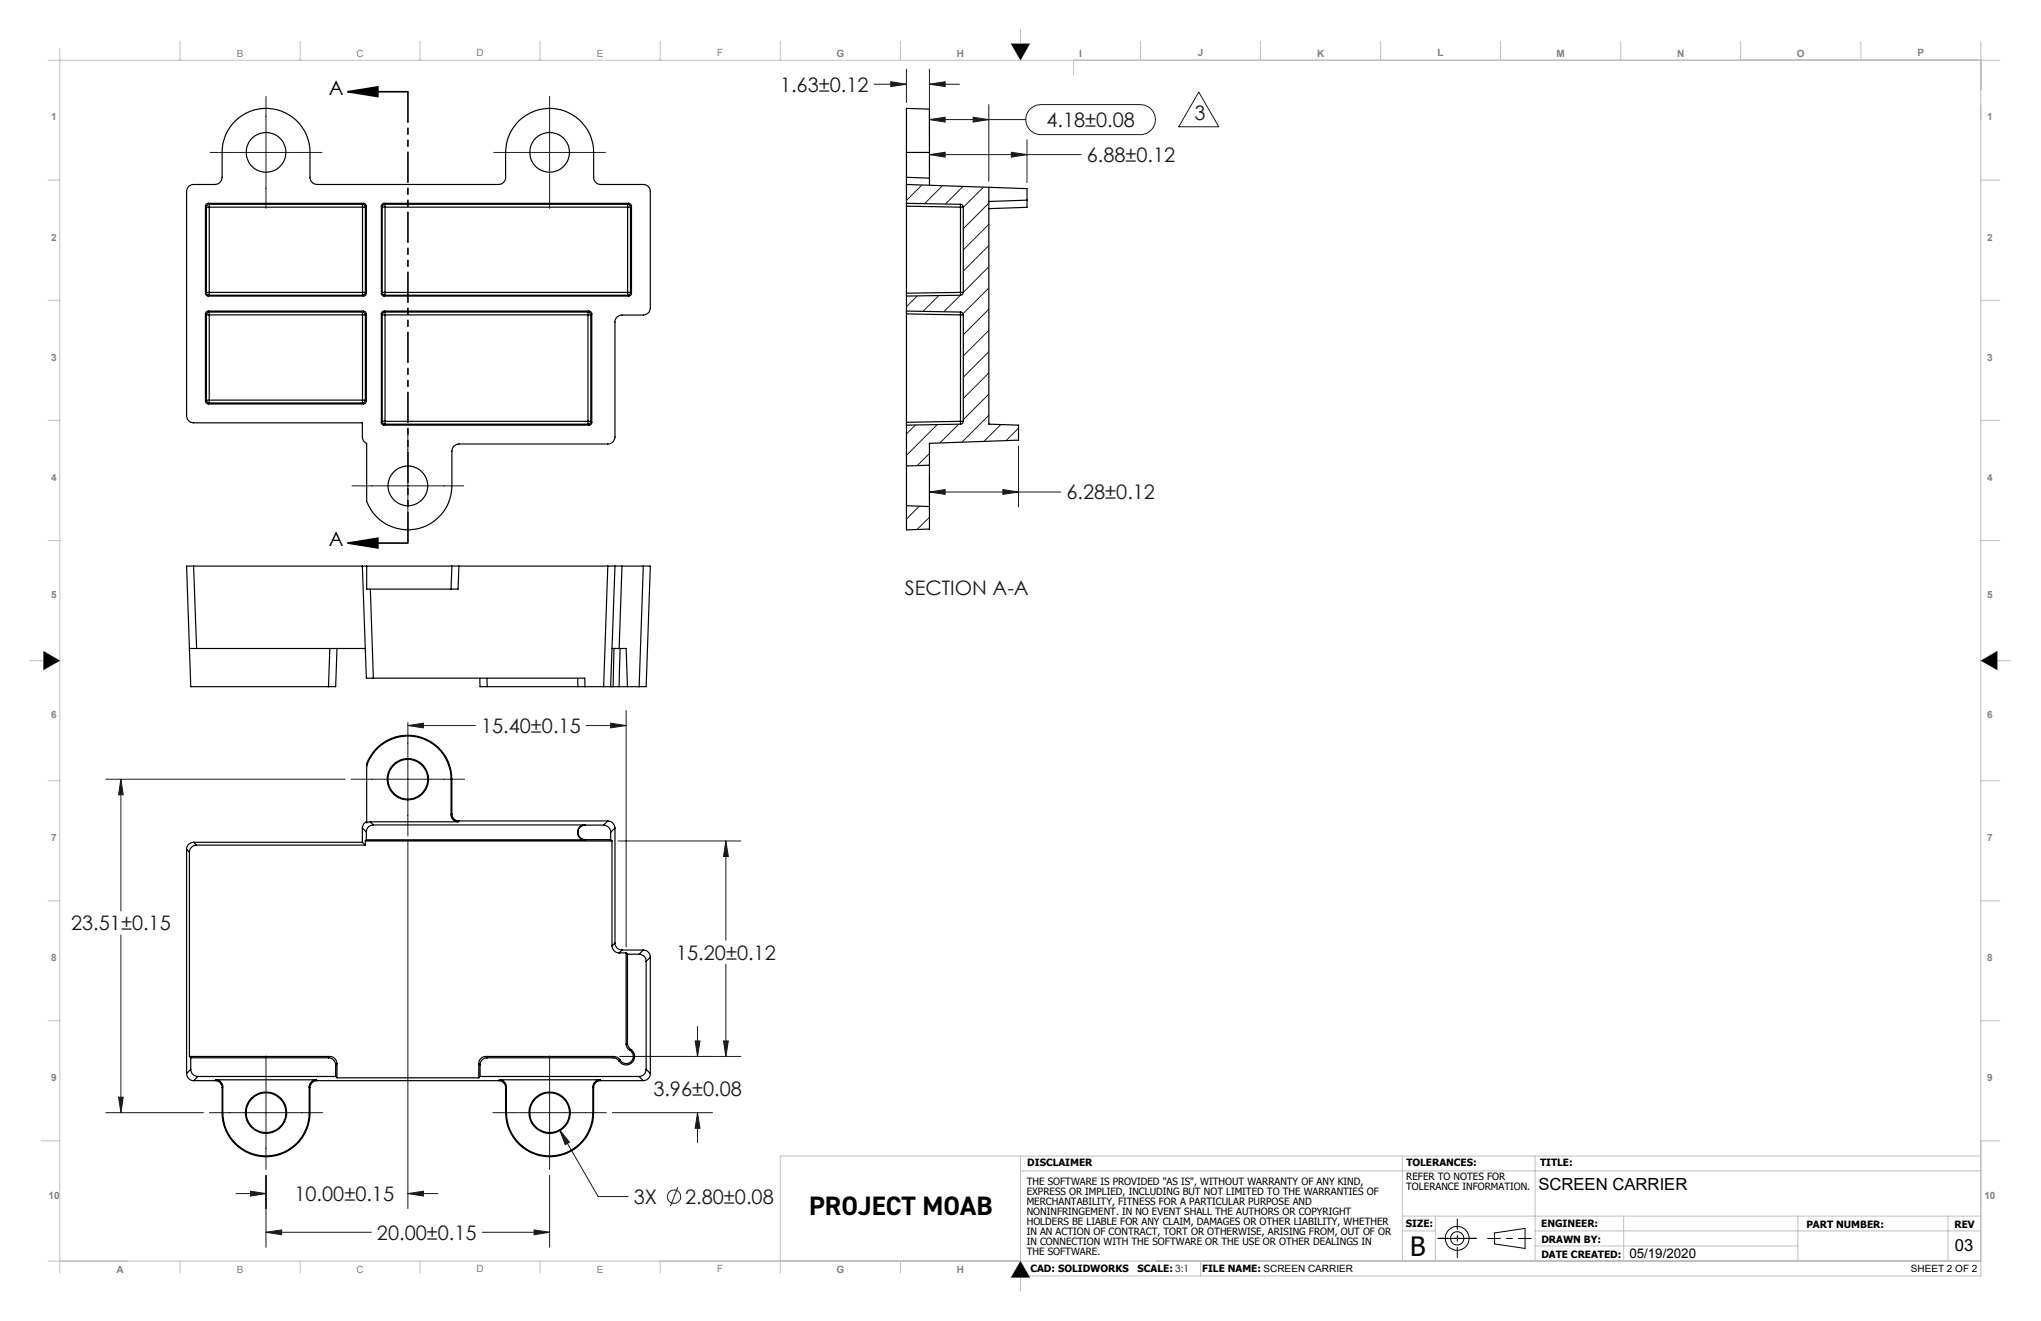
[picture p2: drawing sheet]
<svg xmlns="http://www.w3.org/2000/svg" width="432mm" height="279mm" viewBox="0 0 432 279" stroke-linecap="round" stroke-linejoin="round" font-family="sans-serif">
<path d="M73.6 19.4h12.7M73.6 19.4l6.3-1v2zM73.6 114.9h12.7M73.6 114.9l6.3-1.1v2.1z" fill="none" stroke="#000" stroke-width=".35"/>
<g fill="none" stroke="#000" stroke-width=".21">
<path d="M304.2 261.9h8.1M316.2 260.8l6.5-1v4.3l-6.5-1z"/>
<circle cx="308.3" cy="261.9" r="2.52"/>
<circle cx="308.3" cy="261.9" r="1.41"/>
</g>
<path d="M308.3 266v-8.2M312.4 261.9h-8.2" fill="none" stroke="#000" stroke-width=".21" stroke-dasharray="15.2 1.3 1.3 1.3" stroke-dashoffset="13.1"/>
<path d="M314.7 261.9h9.3" fill="none" stroke="#000" stroke-width=".21" stroke-dasharray="15.2 1.3 1.3 1.3" stroke-dashoffset="12.5"/>
<g fill="none" stroke="#191924" stroke-width=".21">
<path d="M184.9 17.8h6.9M188.5 17.3l3.3 .5-3.3 .5zM191.8 14.6v7.1M196.6 17.8l3.4-.5v1zM196.6 14.6v16.4M196.6 17.8h6.4M253.6 19.5l4.2 7.3h-8.4zM44.5 32.2h23.6M56.3 20.4v23.7M104.5 32.2h23.6M116.3 20.4v23.7M196.6 25.3l3.4-.5v1z"/>
<path d="M196.6 32.7l3.4-.5v1zM196.6 33.5v2.4M196.6 25.3h20.4M196.6 32.7h32.1M205.9 24.8l3.3 .5-3.3 .5zM209.2 22.1v16.2M214 32.2l3.3 .5-3.3 .5zM217.3 29.5v9.1M217.7 23.3l1.2-.9 1.3-.3h21.1a3.2 3.2 0 0 1 3.1 3.2 3.2 3.2 0 0 1-3.1 3.2h-21.1a3.2 3.2 0 0 1-2.9-1.8 3.2 3.2 0 0 1 .4-3.4zM86.3 90.9v23.7M215.5 94.4v12.8M74.5 102.8h23.6"/>
<path d="M196.6 104.1l3.4-.6v1.1zM196.6 100.9v5M196.6 104.1h27.8M212.2 103.5l3.3 .6-3.3 .5zM86.3 153.5l3.3-.5v1zM86.3 152.8v24M86.3 153.5h14.3M124 153.5h8.5M129.2 153l3.3 .5-3.3 .5zM132.5 150.3v50M22.4 164.8h50.6M25.6 164.8v27.9"/>
<path d="M25.6 164.8l.5 3.3h-1zM74.3 164.8h24M86.3 178.1v77.5M130.7 177.9h26M153.6 177.9l.5 3.3h-1zM153.6 177.9v21M25.6 197.7v37.6M147.6 217.1v6.3M153.6 203.9v19.5M22.4 235.3h20.6M25.1 232.1h1l-.5 3.2zM44.3 235.3h24"/>
<path d="M56.3 223.3v24M104.3 235.3h24M116.3 223.3v24M118.4 239l2.1 2.6-.9 .5zM118.4 239l8.1 14.1h6.4M129.5 235.3h21.2M131.2 223.4h25.5M147.1 220.2h1l-.5 3.2zM147.6 235.3l.5 3.4h-1zM147.6 235.3v6.4M153.1 220.2h1l-.5 3.2zM49.9 252.4h6.4"/>
<path d="M53 252l3.3 .4-3.3 .6zM56.3 248.6v15.2M86.3 252.4l3.3-.4v1zM86.3 252.4h6.3M116.3 248.6v15.2M143.4 251.1l-1.6 4M56.3 260.6h22.3M56.3 260.6l3.3-.5v1.1zM102 260.6h14.3M113 260.1l3.3 .5-3.3 .6z"/>
<circle cx="142.6" cy="253.1" r="1.41"/>
</g>
<g fill="none" stroke="#c0c0c0" stroke-width=".21">
<path d="M10.2 12.7h412.9M12.7 10.2v259M38.1 8.7v4M63.5 8.7v4M88.9 8.7v4M114.3 8.7v4M139.7 8.7v4M165.1 8.7v4M190.5 8.7v4M213.9 9.2h4l-2 3.5zM215.9 6.3v6.4M227.2 12.7v3.2"/>
<path d="M241.3 8.7v4M266.7 8.7v4M292.1 8.7v4M317.5 8.7v4M342.9 8.7v4M368.3 8.7v4M393.7 8.7v4M419.1 8.7v261.2h-203.2M10.2 38.1h2.5M419.1 38.1h4M10.2 63.5h2.5M419.1 63.5h4"/>
<path d="M10.2 88.9h2.5M419.1 88.9h4M10.2 114.3h2.5M419.1 114.3h4M6.3 139.7h6.4M9.2 137.7l3.5 2-3.5 2zM419.1 139.7h6.3M419.1 139.7l3.5-2v4zM10.2 165.1h2.5M419.1 165.1h4M10.2 190.5h2.5M419.1 190.5h4"/>
<path d="M10.2 215.9h2.5M419.1 215.9h4M8.7 241.3h4M215.9 247.7h203.2M215.9 244.5v28.6M296.7 244.5v22.2M296.7 257.2h122.4M303.7 257.2v9.5M324.8 244.5v22.2M343.5 257.2v9.5M380.4 257.2v9.5M412.1 257.2v9.5"/>
<path d="M419.1 244.5h-254v24.7M419.1 241.3h4M10.2 266.7h408.9M38.1 266.7v2.5M63.5 266.7v2.5M88.9 266.7v2.5M114.3 266.7v2.5M139.7 266.7v2.5M190.5 266.7v2.5M215.9 266.7l2 3.5h-4zM254 266.7v3.2M296.7 260.4h7"/>
<path d="M324.8 263.5h55.6M324.8 260.4h94.3"/>
</g>
<path d="M73.6 19.4l6.3-1v2zM73.6 114.9l6.3-1.1v2.1z" fill="#000"/>
<path d="M215.9 9.2v3.5l2-3.5zM213.9 9.2l2 3.5v-3.5zM9.2 137.7v2h3.5zM9.2 139.7v2l3.5-2zM419.1 139.7h3.5v-2zM419.1 139.7l3.5 2v-2zM215.9 266.7v3.5h2zM215.9 266.7l-2 3.5h2z" fill-rule="evenodd" fill="#000"/>
<path d="M86.3 19.4v95.5" fill="none" stroke="#000" stroke-width=".35" stroke-dasharray="6.3 1.3 1.3 1.3 1.3 1.3" stroke-dashoffset="-.1"/>
<path d="M153.6 177.9l.5 3.3h-1zM153.1 220.2h1l-.5 3.2zM25.6 164.8l.5 3.3h-1zM25.1 232.1h1l-.5 3.2zM129.2 153l3.3 .5-3.3 .5zM86.3 153.5l3.3-.5v1zM147.6 235.3l.5 3.4h-1zM147.1 220.2h1l-.5 3.2zM86.3 252.4l3.3-.4v1zM53 252l3.3 .4-3.3 .6zM56.3 260.6l3.3-.5v1.1zM113 260.1l3.3 .5-3.3 .6zM118.4 239l1.2 3.1 .9-.5zM188.5 17.3l3.3 .5-3.3 .5zM196.6 17.8l3.4-.5v1zM196.6 25.3l3.4-.5v1zM205.9 24.8l3.3 .5-3.3 .5zM196.6 32.7l3.4-.5v1zM214 32.2l3.3 .5-3.3 .5zM212.2 103.5l3.3 .6-3.3 .5zM196.6 104.1l3.4-.6v1.1z" fill="#191924"/>
<g fill="none" stroke="#000" stroke-width=".25">
<path d="M49.9 25.5a9.3 9.3 0 0 1 10.1-1.8 9.3 9.3 0 0 1 5.6 8.5v5.3a1.57 1.57 0 0 0 1.5 1.5h38.4a1.51 1.51 0 0 0 1.5-1.5v-5.3a9.3 9.3 0 0 1 9.3-9.3 9.3 9.3 0 0 1 9.3 9.3v5.3a1.57 1.57 0 0 0 1.5 1.5h9a1.45 1.45 0 0 1 1.5 1.5v24.6a1.51 1.51 0 0 1-1.5 1.5h-4.5a1.45 1.45 0 0 0-1.5 1.5v24.3a1.51 1.51 0 0 1-1.5 1.5h-31.5a1.51 1.51 0 0 0-1.5 1.5v7.4a9.3 9.3 0 0 1-7.6 9.1 9.3 9.3 0 0 1-10.4-5.8v-12.3l-.7-.6-.2-.5v-3.3h-35.7a1.51 1.51 0 0 1-1.5-1.5v-47.4a1.45 1.45 0 0 1 1.5-1.5h4.5a1.57 1.57 0 0 0 1.5-1.5v-5.3a9.2 9.2 0 0 1 2.9-6.7zM191.8 37.5v1.5M191.8 32.2v-9.3l4.8 .2v9.1M191.8 32.2v5.3M191.8 39v4M191.8 39l25.5 .9v2.4M191.8 37.5l4.8 .2M191.8 32.2h4.8M196.6 37.7v1.5M196.6 32.2v5.5M209.2 39.6v50.1l6.3 .2v3.2l-18.9 .7v4.6M43.5 43.6l.2 .2"/>
<path d="M43.5 43.6v18.4M43.7 43.8h.6M43.7 43.8v18M44.1 43a.6 .6 0 0 0-.6 .6M44.1 43l.2 .2M44.1 43h32.8M44.3 43.2a.6 .6 0 0 0-.6 .6M44.3 43.2v.6M44.3 43.2h32.4M44.3 43.8v18M44.3 43.8h32.4M76.7 43.2a.6 .6 0 0 1 .6 .6"/>
<path d="M76.7 43.2v.6M76.7 43.8h.6M76.7 43.8v18M76.9 43a.6 .6 0 0 1 .6 .6M76.9 43l-.2 .2M77.3 43.8v18M77.5 43.6v18.4M77.5 43.6l-.2 .2M80.7 43.6v18.4M80.7 43.6l.2 .2M80.9 43.8h.6M80.9 43.8v18"/>
<path d="M81.3 43a.6 .6 0 0 0-.6 .6M81.3 43h51.7M81.3 43l.2 .2M81.5 43.2a.6 .6 0 0 0-.6 .6M81.5 43.2v.6M81.5 43.2h51.3M81.5 43.8v18M81.5 43.8h51.3M132.8 43.2a.6 .6 0 0 1 .6 .6M132.8 43.8h.6M132.8 43.2v.6M132.8 43.8v18"/>
<path d="M133 43a.6 .6 0 0 1 .6 .6M133 43l-.2 .2M133.4 43.8v18M133.6 43.6l-.2 .2M133.6 43.6v18.4M191.8 43v.6M191.8 43.6v18.4M191.8 43l11.4 .2M191.8 43.6l11.4 .2M203.2 43.2a.6 .6 0 0 1 .6 .6M203.2 43.8h.6M203.2 43.2v.6"/>
<path d="M203.2 43.8v18M203.8 43.8v18M217.3 42.3v1.6l-8.1 .2M217.3 42.3l-8.1 .3M43.5 62a.6 .6 0 0 0 .6 .6M43.5 66.4v18.4M43.5 66.4l.2 .2M43.7 61.8a.6 .6 0 0 0 .6 .6M43.7 66.6h.6M43.7 61.8h.6M43.7 66.6v18M43.7 61.8l-.2 .2"/>
<path d="M44.1 65.8a.6 .6 0 0 0-.6 .6M44.1 65.8h32.8M44.1 62.6h32.8M44.1 65.8l.2 .2M44.3 66a.6 .6 0 0 0-.6 .6M44.3 61.8v.6M44.3 66v.6M44.3 66h32.4M44.3 62.4l-.2 .2M44.3 62.4h32.4M44.3 66.6v18M44.3 66.6h32.4"/>
<path d="M44.3 61.8h32.4M76.7 66a.6 .6 0 0 1 .6 .6M76.7 66.6h.6M76.7 61.8v.6M76.7 61.8h.6M76.7 66v.6M76.7 62.4l.2 .2M76.7 66.6v18M76.9 65.8a.6 .6 0 0 1 .6 .6M76.9 65.8l-.2 .2M77.3 61.8a.6 .6 0 0 1-.6 .6M77.3 61.8l.2 .2"/>
<path d="M77.3 66.6v18M77.5 62a.6 .6 0 0 1-.6 .6M77.5 66.4v18.4M77.5 66.4l-.2 .2M80.7 62a.6 .6 0 0 0 .6 .6M80.7 66.4v22.9M80.7 66.4l.2 .2M80.9 61.8a.6 .6 0 0 0 .6 .6M80.9 66.6h.6M80.9 61.8h.6M80.9 61.8l-.2 .2M80.9 66.6v22.5"/>
<path d="M81.3 65.8a.6 .6 0 0 0-.6 .6M81.3 65.8l.2 .2M81.3 65.8h43.3M81.3 62.6h51.7M81.5 66a.6 .6 0 0 0-.6 .6M81.5 66v.6M81.5 61.8v.6M81.5 66h42.9M81.5 62.4h51.3M81.5 62.4l-.2 .2M81.5 66.6h42.9M81.5 66.6v22.5"/>
<path d="M81.5 61.8h51.3M124.4 66a.6 .6 0 0 1 .6 .6M124.4 66v.6M124.4 66.6h.6M124.4 66.6v22.5M124.6 65.8a.6 .6 0 0 1 .6 .6M124.6 65.8l-.2 .2M125 66.6v22.5M125.2 66.4v22.9M125.2 66.4l-.2 .2M132.8 61.8h.6M132.8 61.8v.6"/>
<path d="M132.8 62.4l.2 .2M133.4 61.8a.6 .6 0 0 1-.6 .6M133.4 61.8l.2 .2M133.6 62a.6 .6 0 0 1-.6 .6M191.8 65.8v.6M191.8 62v.6M191.8 65.8l11.4 .2M191.8 62.6v3.2M191.8 66.4v22.9M191.8 66.4l11.4 .2M203.2 66a.6 .6 0 0 1 .6 .6M203.2 61.8h.6"/>
<path d="M203.2 66.6h.6M203.2 66v.6M203.2 61.8v.6M203.2 62.4l-11.4 .2M203.2 66.6v22.5M203.2 61.8l-11.4 .2M203.8 61.8l-.3 .5-.3 .1M203.8 66.6v22.5M43.5 84.8a.6 .6 0 0 0 .6 .6M43.7 84.6a.6 .6 0 0 0 .6 .6M43.7 84.6h.6M43.7 84.6l-.2 .2"/>
<path d="M44.1 85.4h32.8M44.3 84.6v.6M44.3 85.2l-.2 .2M44.3 85.2h32.4M44.3 84.6h32.4M76.7 84.6v.6M76.7 84.6h.6M76.7 85.2l.2 .2M77.3 84.6a.6 .6 0 0 1-.6 .6M77.3 84.6l.2 .2M77.5 84.8a.6 .6 0 0 1-.6 .6M80.7 89.3a.6 .6 0 0 0 .6 .6"/>
<path d="M80.9 89.1a.6 .6 0 0 0 .6 .6M80.9 89.1h.6M80.9 89.1l-.2 .2M81.3 89.9h43.3M81.5 89.1v.6M81.5 89.7l-.2 .2M81.5 89.7h42.9M81.5 89.1h42.9M124.4 89.1v.6M124.4 89.1h.6M124.4 89.7l.2 .2M125 89.1a.6 .6 0 0 1-.6 .6"/>
<path d="M125 89.1l.2 .2M125.2 89.3a.6 .6 0 0 1-.6 .6M191.8 98.6v8.4M191.8 89.3v.6M191.8 89.9v8.7M196.6 98.4v8.7M196.6 98.4l-4.8 .2M203.2 89.1h.6M203.2 89.1v.6M203.2 89.7l-11.4 .2M203.2 89.1l-11.4 .2M203.8 89.1a.6 .6 0 0 1-.6 .6"/>
<path d="M41 119.7h-1.5l.9 25.5h29.1M41 119.7h35.7M41 119.7l.6 17.5M76.7 119.7l.8 23.7h1.5M76.7 119.7h.9M77.6 119.7h18M77.6 119.7v4.9h17.8M95.6 119.7h1.5M95.6 119.7l-.2 4.9M97.1 119.7l-.2 4.9h-1.5M97.1 119.7h31.5M128.6 119.7h1.5"/>
<path d="M128.6 119.7l-.9 25.5M130.1 119.7h1.5M130.1 119.7l-.9 25.5M131.6 119.7h4.5M131.6 119.7l-.6 17.5M136.1 119.7h1.5l-.9 25.5h-1.5M136.1 119.7l-.9 25.5M191.8 107v5.1l4.8-.2v-4.8M191.8 107l4.8 .1M40.1 137.2h1.5M41.6 137.2h35.7M69.8 137.2l-.3 8"/>
<path d="M71.3 137.2l-.3 8h-1.5M78.4 124.6l.6 18.8M129.5 137.2h1.5M129.9 137.2l-.2 8M131 137.2h1.5l.3 8M131.2 137.2l-.2 8M79 143.4h44.7l.1 1.8M101.5 143.4l.1 1.8h1.5M103 143.4l.1 1.8M103.1 145.2h19.2M122.2 143.4l.1 1.8M122.3 145.2h1.5"/>
<path d="M123.8 145.2h3.9M127.7 145.2h1.5M129.2 145.2h.5M129.7 145.2h1.3M131 145.2h1.8M132.8 145.2h2.4M39.5 179.6v47.4M39.5 179.6l.6 .7M41 178.2a1.45 1.45 0 0 0-1.5 1.4M41 178.2l.6 .6M41 178.2h35.7M41.6 178.8a1.51 1.51 0 0 0-1.5 1.5"/>
<path d="M41.6 178.8h35.7M76.7 175.2v3M76.7 178.2l.6 .6M76.7 175.2l.8 .8M77.3 177.9v.9M77.3 177.9h52.2M77.5 176v1.6M77.5 177.6l-.2 .3M77.6 173.8l-.7 .5-.2 .9M77.6 162v12l.8-.2M77.6 162a9.1 9.1 0 0 1 10.1-6.2 9.1 9.1 0 0 1 7.7 9M77.6 162v-.3a9.3 9.3 0 0 1 10.3-6.1 9.3 9.3 0 0 1 7.7 9.2"/>
<path d="M78.4 173.8l.6 .7M78.4 173.8h18.5M79 174.5a1.45 1.45 0 0 0-1.5 1.5M79 174.5h44.7M95.4 172.3a1.45 1.45 0 0 0 1.5 1.5M95.4 164.8v7.5M95.4 164.8h.2M95.6 172.2a1.45 1.45 0 0 0 1.5 1.4M95.6 164.8v7.4M95.6 172.2l-.2 .1M97.1 173.6l-.2 .2M97.1 173.6h31.5"/>
<path d="M122.2 176h.1M122.2 176v.1M122.3 176.1a1.51 1.51 0 0 0 1.5 1.5 1.43 1.43 0 0 1-1.6-1.5M122.3 176.1h-.1M122.3 176v.1M123.7 174.5a1.45 1.45 0 0 0-1.5 1.5M123.7 174.5h.1M123.8 174.5a1.51 1.51 0 0 0-1.5 1.5M123.8 174.5h3.9M127.7 174.5a1.51 1.51 0 0 1 1.5 1.5M128.6 173.6a1.57 1.57 0 0 1 1.5 1.6M128.6 173.6l-.9 .9"/>
<path d="M129.2 177.6l.3 .3M129.2 176v1.6M129.2 177.6h-51.7M129.5 177.9v22.2M130.1 175.2v24.3M130.1 175.2l-.9 .8M40.1 180.3v43.1M130.1 199.5a1.45 1.45 0 0 0 1.5 1.4M130.1 199.5l-.6 .6M129.5 200.1a1.51 1.51 0 0 0 1.5 1.4M131 201.5h1.5M131.6 200.9l-.6 .6"/>
<path d="M131.6 200.9h4.5M132.5 201.5l.3 .3M132.5 201.5v19.3M132.8 201.8v18.9M132.8 201.8h2.4M135.2 201.8a1.51 1.51 0 0 1 1.5 1.5M136.1 200.9a1.51 1.51 0 0 1 1.5 1.6M136.1 200.9l-.9 .9M136.7 203.3v22.9M137.6 202.5v24.5M137.6 202.5l-.9 .8M39.5 227a1.51 1.51 0 0 0 1.5 1.6"/>
<path d="M40.1 223.4l.3 .3M40.1 223.4h29.7M40.4 226.2a1.57 1.57 0 0 0 1.5 1.5M40.4 226.2l-.9 .8M40.4 223.7h29.1M40.4 223.7v2.5M41 228.6h4.5M41.9 227.7l-.9 .9M41.9 227.7h29.1M45.5 228.6a1.51 1.51 0 0 1 1.5 1.4M45.6 228.4a1.51 1.51 0 0 1 1.5 1.5M45.6 228.4h21.3"/>
<path d="M45.6 228.4l-.1 .2M47 235.3a9.3 9.3 0 0 0 9.3 9.4 9.3 9.3 0 0 0 9.3-9.4M47 230v5.3M47 235.3h.1M47.1 235.3a9.1 9.1 0 0 0 9.2 9.2 9.1 9.1 0 0 0 9.1-9.2M47.1 229.9v5.4M47.1 229.9l-.1 .1M65.4 229.9v5.4M65.4 235.3h.2M65.4 229.9l.2 .1M65.6 230v5.3M66.9 228.4a1.57 1.57 0 0 0-1.5 1.5"/>
<path d="M66.9 228.4l.2 .2M67.1 228.6a1.51 1.51 0 0 0-1.5 1.4M67.1 228.6h38.4M69.5 223.7a1.57 1.57 0 0 1 1.5 1.5M69.8 223.4a1.57 1.57 0 0 1 1.5 1.6M69.8 223.4l-.3 .3M71 227.7l.3 .3M71 225.2v2.5M71.3 228h30M71.3 225l-.3 .2M71.3 225v3M101.3 225v3"/>
<path d="M101.3 225l.3 .2M101.6 227.7h33.6M101.6 227.7l-.3 .3M101.6 225.2v2.5M102.8 223.4a1.51 1.51 0 0 0-1.5 1.6M102.8 223.4l.3 .3M102.8 223.4h27.1M103.1 223.7a1.51 1.51 0 0 0-1.5 1.5M103.1 223.7h26.6M105.5 228.6a1.45 1.45 0 0 1 1.5 1.4M105.7 228.4a1.51 1.51 0 0 1 1.4 1.5M105.7 228.4l-.2 .2"/>
<path d="M105.7 228.4h21.2M107 235.3a9.3 9.3 0 0 0 9.3 9.4 9.3 9.3 0 0 0 9.3-9.4M107 230v5.3M107 235.3h.1M107.1 235.3a9.1 9.1 0 0 0 9.2 9.2 9.1 9.1 0 0 0 9.1-9.2M107.1 229.9v5.4M107.1 229.9l-.1 .1M125.4 229.9v5.4M125.4 235.3h.2M125.4 229.9l.2 .1M125.6 230v5.3M126.9 228.4a1.57 1.57 0 0 0-1.5 1.5"/>
<path d="M126.9 228.4l.2 .2M127.1 228.6a1.51 1.51 0 0 0-1.5 1.4M127.1 228.6h9M129.7 223.7l.7 .2 .6 .5M129.9 223.4l-.2 .3M129.9 223.4l.7 .2 .6 .6M131.2 224.2l-.2 .2M132.5 220.8l.1 .6 .6 .7M132.8 220.7l.3 1 .4 .3M132.8 220.7l-.3 .1M133.2 222.1a1.5 1.5 0 0 1 .4 2.4 1.5 1.5 0 0 1-2.4-.3M133.5 222a1.78 1.78 0 0 1 .2 2.7 1.78 1.78 0 0 1-2.7-.3"/>
<path d="M133.5 222l-.3 .1M135.2 227.7l.9 .9M136.7 226.2a1.51 1.51 0 0 1-1.5 1.5M136.7 226.2l.9 .8M137.6 227a1.51 1.51 0 0 1-1.5 1.6"/>
<circle cx="56.3" cy="32.2" r="4.2"/>
<circle cx="116.3" cy="32.2" r="4.2"/>
<circle cx="86.3" cy="102.8" r="4.2"/>
<circle cx="86.3" cy="164.8" r="4.2"/>
<circle cx="86.3" cy="164.8" r="4.4"/>
<circle cx="56.3" cy="235.3" r="4.4"/>
<circle cx="56.3" cy="235.3" r="4.2"/>
<circle cx="116.3" cy="235.3" r="4.2"/>
<circle cx="116.3" cy="235.3" r="4.4"/>
</g>
<g fill="none" stroke="#191924" stroke-width=".21">
<path d="M195.1 39.1l-3.3 3.3M199.4 39.3l-3.8 3.8M203.7 39.4l-3.7 3.7M208.1 39.6l-4.3 4.3M209.2 43l-5.4 5.4M209.2 47.4l-5.4 5.4M209.2 51.9l-5.4 5.4M209.2 56.4l-5.4 5.4M194.1 62.6l-2.3 2.3M198.6 62.5l-3.3 3.4M203.2 62.4l-3.5 3.5M209.2 60.9l-5.5 5.5"/>
<path d="M209.2 65.4l-5.4 5.4M209.2 69.9l-5.4 5.4M209.2 74.4l-5.4 5.4M209.2 78.9l-5.4 5.4M193.7 89.9l-1.9 1.9M196.6 95.9l-2.5 2.6M198.3 89.8l-6.5 6.5M202.8 89.7l-3.9 4M209.2 83.4l-5.4 5.4M209.2 87.8l-5.7 5.7M211.7 89.8l-3.5 3.5M215.5 90.6l-2.7 2.6"/>
<path d="M194.5 107.1l-2.7 2.7M196.6 109.4l-2.6 2.6"/>
</g>
<g font-size="5.6">
<text x="171.2" y="257">PROJECT MOAB</text>
<text x="298.3" y="265.6">B</text>
</g>
<g font-size="4.2">
<text x="69.5" y="20.1">A</text>
<text x="69.5" y="115.5">A</text>
</g>
<g font-size="4.2" fill="#191924">
<text x="165" y="19.4">1.63±0.12</text>
<text x="221.4" y="26.9">4.18±0.08</text>
<text x="252.7" y="25.4">3</text>
<text x="229.9" y="34.3">6.88±0.12</text>
<text x="225.6" y="105.6">6.28±0.12</text>
<text x="191.4" y="125.8">SECTION A-A</text>
<text x="101.8" y="155">15.40±0.15</text>
<text x="15" y="196.8">23.51±0.15</text>
<text x="143" y="203">15.20±0.12</text>
<text x="138.2" y="231.7">3.96±0.08</text>
<text x="62.3" y="254">10.00±0.15</text>
<text x="134.1" y="254.6">3X</text>
<text x="145" y="254.6">2.80±0.08</text>
<text x="79.8" y="262.2">20.00±0.15</text>
</g>
<g font-size="3.5">
<text x="325.5" y="251.7">SCREEN CARRIER</text>
<text x="413.6" y="264.7">03</text>
</g>
<text font-size="2.8" x="344.7" y="266">05/19/2020</text>
<g font-size="2.1" fill="#808080">
<text x="100.8" y="11.9">D</text>
<text x="151.8" y="11.8">F</text>
<text x="177" y="12">G</text>
<text x="202.4" y="12">H</text>
<text x="253.4" y="11.9">J</text>
<text x="304.2" y="11.8">L</text>
<text x="329.3" y="12">M</text>
<text x="354.8" y="12">N</text>
<text x="405.7" y="11.9">P</text>
<text x="50.1" y="12">B</text>
<text x="75.4" y="12">C</text>
<text x="126.3" y="12">E</text>
<text x="228.3" y="12">I</text>
<text x="278.6" y="12">K</text>
<text x="380.2" y="12">O</text>
<text x="10.8" y="25.5">1</text>
<text x="420.4" y="25.5">1</text>
<text x="10.8" y="50.9">2</text>
<text x="420.4" y="50.9">2</text>
<text x="10.8" y="76.3">3</text>
<text x="420.4" y="76.3">3</text>
<text x="10.8" y="101.7">4</text>
<text x="420.4" y="101.7">4</text>
<text x="10.8" y="126.5">5</text>
<text x="420.4" y="126.5">5</text>
<text x="10.8" y="151.9">6</text>
<text x="420.4" y="151.9">6</text>
<text x="10.8" y="177.9">7</text>
<text x="420.4" y="177.9">7</text>
<text x="10.8" y="203.2">8</text>
<text x="420.4" y="203.3">8</text>
<text x="10.8" y="228.7">9</text>
<text x="420.4" y="228.7">9</text>
<text x="10.3" y="253.5">10</text>
<text x="419.8" y="253.5">10</text>
<text x="24.6" y="269.2">A</text>
<text x="50.1" y="269.2">B</text>
<text x="75.4" y="269.2">C</text>
<text x="100.8" y="269.1">D</text>
<text x="126.3" y="269.2">E</text>
<text x="151.8" y="269">F</text>
<text x="177" y="269.2">G</text>
<text x="202.4" y="269.2">H</text>
</g>
<g font-size="2.1">
<text x="217.2" y="250.5">THE SOFTWARE IS PROVIDED &quot;AS IS&quot;, WITHOUT WARRANTY OF ANY KIND,</text>
<text x="217.3" y="246.7">DISCLAIMER</text>
<text x="297.5" y="249.6">REFER TO NOTES FOR</text>
<text x="297.5" y="251.7">TOLERANCE INFORMATION.</text>
<text x="297.5" y="246.7">TOLERANCES:</text>
<text x="325.8" y="246.7">TITLE:</text>
<text x="217.2" y="252.6">EXPRESS OR IMPLIED, INCLUDING BUT NOT LIMITED TO THE WARRANTIES OF</text>
<text x="217.2" y="254.8">MERCHANTABILITY, FITNESS FOR A PARTICULAR PURPOSE AND</text>
<text x="217.2" y="256.9">NONINFRINGEMENT. IN NO EVENT SHALL THE AUTHORS OR COPYRIGHT</text>
<text x="217.2" y="259">HOLDERS BE LIABLE FOR ANY CLAIM, DAMAGES OR OTHER LIABILITY, WHETHER</text>
<text x="217.2" y="261.1">IN AN ACTION OF CONTRACT, TORT OR OTHERWISE, ARISING FROM, OUT OF OR</text>
<text x="217.2" y="263.2">IN CONNECTION WITH THE SOFTWARE OR THE USE OR OTHER DEALINGS IN</text>
<text x="297.5" y="259.6">SIZE:</text>
<text x="326.1" y="259.6">ENGINEER:</text>
<text x="326.1" y="262.9">DRAWN BY:</text>
<text x="382.2" y="259.8">PART NUMBER:</text>
<text x="413.5" y="259.8">REV</text>
<text x="217.2" y="265.3">THE SOFTWARE.</text>
<text x="218" y="269">CAD: SOLIDWORKS</text>
<text x="240.7" y="269">SCALE: 3:1</text>
<text x="254.4" y="269">FILE NAME: SCREEN CARRIER</text>
<text x="326.1" y="266.1">DATE CREATED:</text>
<text x="404.3" y="269">SHEET 2 OF 2</text>
</g>
</svg>
